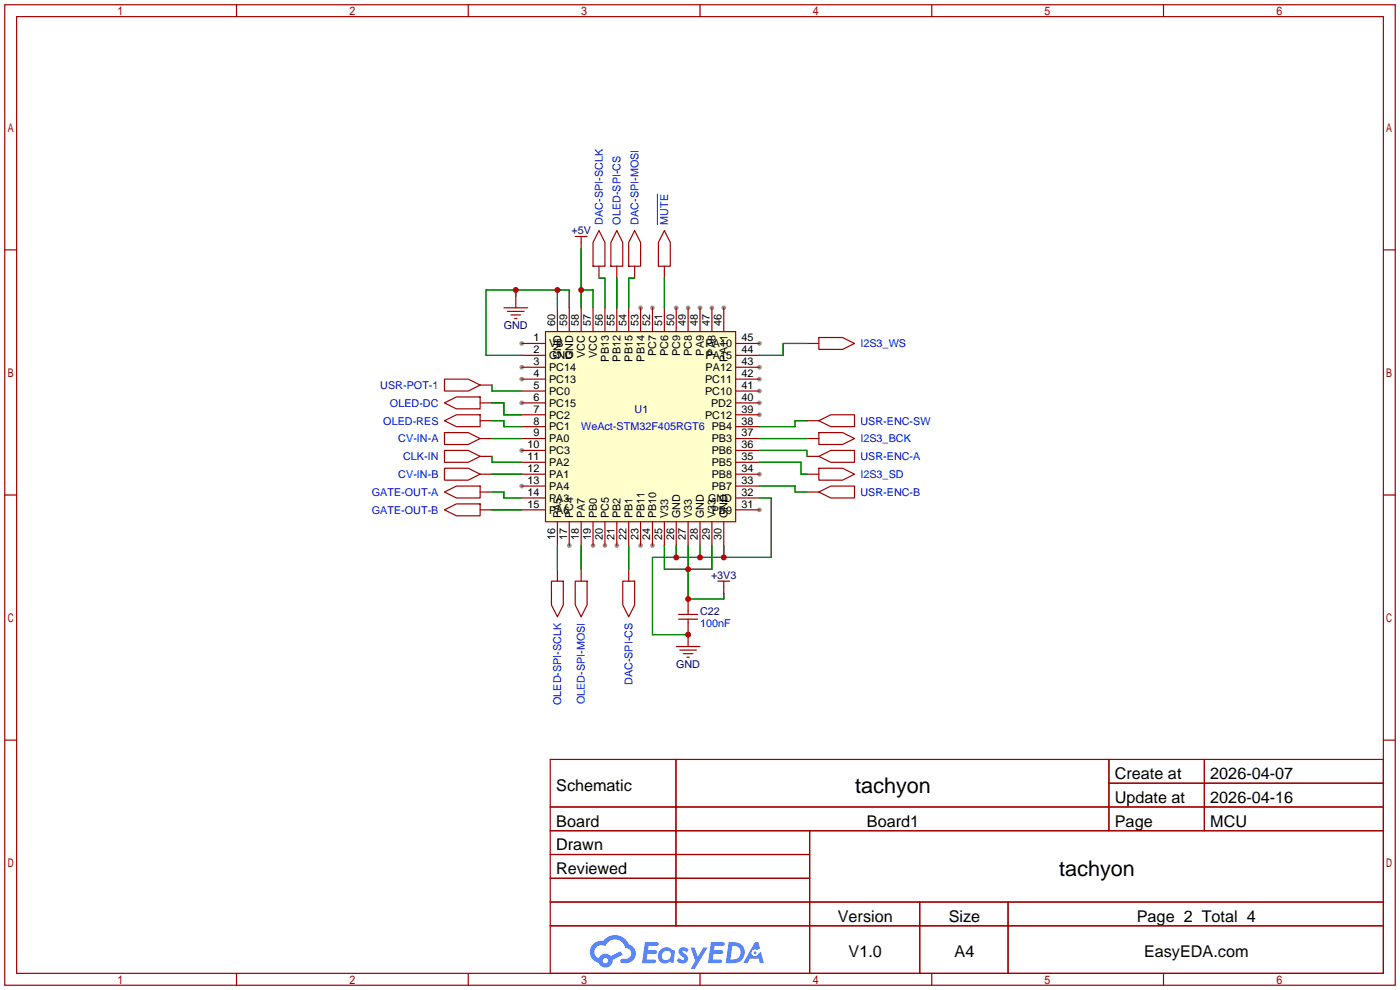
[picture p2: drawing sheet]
<svg xmlns="http://www.w3.org/2000/svg" width="299mm" height="212mm" viewBox="0 0 299 212" stroke-linecap="round" stroke-linejoin="round" font-family="sans-serif">
<g fill="#999">
<circle cx="139.4" cy="65.8" r=".51"/>
<circle cx="144.5" cy="65.8" r=".51"/>
<circle cx="147.1" cy="65.8" r=".51"/>
<circle cx="149.6" cy="65.8" r=".51"/>
<circle cx="152.1" cy="65.8" r=".51"/>
<circle cx="154.7" cy="65.8" r=".51"/>
<circle cx="162.3" cy="73.4" r=".51"/>
<circle cx="162.3" cy="78.5" r=".51"/>
<circle cx="162.3" cy="81" r=".51"/>
<circle cx="162.3" cy="83.6" r=".51"/>
<circle cx="162.3" cy="86.1" r=".51"/>
<circle cx="162.3" cy="88.6" r=".51"/>
<circle cx="162.3" cy="101.3" r=".51"/>
<circle cx="162.3" cy="109" r=".51"/>
<circle cx="139.4" cy="116.6" r=".51"/>
<circle cx="136.9" cy="116.6" r=".51"/>
<circle cx="131.8" cy="116.6" r=".51"/>
<circle cx="129.3" cy="116.6" r=".51"/>
<circle cx="126.7" cy="116.6" r=".51"/>
<circle cx="121.7" cy="116.6" r=".51"/>
<circle cx="111.5" cy="103.9" r=".51"/>
<circle cx="111.5" cy="96.3" r=".51"/>
<circle cx="111.5" cy="86.1" r=".51"/>
<circle cx="111.5" cy="81" r=".51"/>
<circle cx="111.5" cy="78.5" r=".51"/>
<circle cx="111.5" cy="73.4" r=".51"/>
<circle cx="136.9" cy="65.8" r=".51"/>
</g>
<g fill="none" stroke="#a10000" stroke-width=".25">
<path d="M1 1h297.2v209.6h-297.2zM3.6 3.6h292.1v204.4h-292.1zM50.5 1v2.6M100.1 1v2.6M149.6 1v2.6M199.1 1v2.6M248.7 1v2.6M1 53.4h2.6M295.7 53.4h2.5M1 105.8h2.6M295.7 105.8h2.5M1 158.2h2.6"/>
<path d="M295.7 158.2h2.5M117.6 162.3h178.1v45.7h-178.1zM117.6 172.5h178.1M117.6 177.5h178.1M144.5 162.3v35.6M173 177.5v30.5M237 162.3v15.2M237 167.4h58.7M257.4 162.3v15.2M117.6 182.6h55.4M117.6 192.8h178.1M117.6 187.7h55.4"/>
<path d="M117.6 197.9h178.1M196.6 192.8v15.2M215.4 192.8v15.2M50.5 208v2.6M100.1 208v2.6M149.6 208v2.6M199.1 208v2.6M248.7 208v2.6"/>
</g>
<g fill="#5487ff">
<path d="M145.3 202.7a1.3 1.3 0 0 1 1.9 .3l-.4 .6a.54 .54 0 0 0-.9-.2l.1 .2a1.34 1.34 0 0 1 .9 1.8 1.47 1.47 0 0 1-2.3-.1l.5-.6 .8 .5a.31 .31 0 0 0 .4-.3 .31 .31 0 0 0-.3-.4 1.12 1.12 0 0 1-.7-1.8z"/>
<path d="M147.6 202.5h.9l.6 2 1.2-2h.9l-2.7 4.6h-.9l1-1.7z"/>
<path d="M137.8 201.4h1.7a1.31 1.31 0 0 1 1.2 .2 .4 .4 0 0 1-.3 .5l-1.8 .1-.1 .9h1.6a.4 .4 0 0 1 .4 .4 .4 .4 0 0 1-.5 .4h-1.6l-.2 1.2h1.4a.46 .46 0 0 1 .5 0 .46 .46 0 0 1 .1 .5l-.4 .2h-2.6z"/>
<path d="M151.9 201.4h1.7a1.32 1.32 0 0 1 1.2 .2 .39 .39 0 0 1-.3 .5l-1.8 .1-.1 .9h1.6a.4 .4 0 0 1 .4 .4 .4 .4 0 0 1-.4 .4h-1.7l-.2 1.2h1.4a.46 .46 0 0 1 .5 0 .46 .46 0 0 1 .1 .5l-.4 .2h-2.6z"/>
<path d="M161.3 201.4h.8l.3 1.3-.6 .4a.75 .75 0 0 0-1.1 .3 .75 .75 0 0 0 .5 1 .75 .75 0 0 0 .9-.7l.5-.2 .6 2.3h-.8l-.3-.9h-1.8l-.5 .9h-1z"/>
<path d="M155.7 201.4l-.6 4.4h1.5a2.27 2.27 0 0 0 2.6-2.2 2.27 2.27 0 0 0-2.7-2.2zM156.5 202.1a1.5 1.5 0 0 1 1.8 1.6 1.5 1.5 0 0 1-1.9 1.4h-.3z"/>
<path d="M141.2 203a1.6 1.6 0 0 0-.3 2.3 1.6 1.6 0 0 0 2.3 .2l.7 .3 .3-2.4-.1-.3-.5-.1a1.58 1.58 0 0 0-2.4 0zM141.8 203.5a.98 .98 0 0 1 1.6 .4 .98 .98 0 0 1-1.1 1.3 .94 .94 0 0 1-.9-.7 .94 .94 0 0 1 .4-1z"/>
<path d="M126.8 201.8a2.37 2.37 0 0 0 1.1 4 1.54 1.54 0 0 0 1.8 1 1.54 1.54 0 0 0 1.2-1.6l2.2-1.1-.5-.8-2 1a1.57 1.57 0 0 0-2.7 .5 1.5 1.5 0 0 1-.7-2.1 1.5 1.5 0 0 1 2.2-.5 2.23 2.23 0 0 1 2.3-1.4 2.23 2.23 0 0 1 2 1.8 1.16 1.16 0 0 1 1.2 1.1 1.16 1.16 0 0 1-1.1 1.2h-.7a.47 .47 0 0 0-.5 .4 .47 .47 0 0 0 .4 .5 2.17 2.17 0 0 0 2.5-.9 2.17 2.17 0 0 0-.3-2.7l-.8-.4a3.2 3.2 0 0 0-5.5-.7l-1.1 .1zM128.8 205.3a.6 .6 0 0 1 1.2 0 .6 .6 0 0 1-1.2 0z"/>
<circle cx="161.4" cy="203.6" r=".28"/>
</g>
<path d="M116.6 70.9h40.6v40.6h-40.6z" fill="#ffc" stroke="#a10000" stroke-width=".25"/>
<g fill="none" stroke="#a10000" stroke-width=".25">
<path d="M122.9 50.5h2.6M124.2 50.5v2.6M128 49.3l1.3 2.5v5.1h-2.6v-5.1zM128 56.9v2.5M131.8 49.3l1.3 2.5v5.1h-2.5v-5.1zM131.8 56.9v2.5M135.6 49.3l1.3 2.5v5.1h-2.5v-5.1zM135.6 56.9v2.5M142 49.3l1.3 2.5v5.1h-2.6v-5.1zM142 56.9v2.5M107.7 65.8h5.1M108.5 66.5h3.5"/>
<path d="M109.2 67.3h2.1M110 68.1h.5M110.2 63.2v2.6M111.5 73.4h5.1M111.5 75.9h5.1M111.5 78.5h5.1M119.1 65.8v5.1M121.7 65.8v5.1M124.2 65.8v5.1M126.7 65.8v5.1M129.3 65.8v5.1M131.8 65.8v5.1"/>
<path d="M134.4 65.8v5.1M136.9 65.8v5.1M139.4 65.8v5.1M142 65.8v5.1M144.5 65.8v5.1M147.1 65.8v5.1M149.6 65.8v5.1M152.1 65.8v5.1M154.7 65.8v5.1M157.2 73.4h5.1M157.2 75.9h5.1M157.2 78.5h5.1"/>
<path d="M172.5 73.4h2.5M175 72.1h5.1l2.5 1.3-2.5 1.3h-5.1zM95 96.3h5.1l2.5 1.2-2.5 1.3h-5.1zM95 92.5h5.1l2.5 1.2-2.5 1.3h-5.1zM95 86.1l2.5-1.3h5.1v2.6h-5.1zM95 89.9l2.5-1.3h5.1v2.6h-5.1zM95 81h5.1l2.5 1.3-2.5 1.3h-5.1zM102.6 86.1h2.6M102.6 93.7h2.6M102.6 97.5h2.6M102.6 89.9h2.6M102.6 82.3h2.6"/>
<path d="M111.5 81h5.1M111.5 83.6h5.1M111.5 86.1h5.1M111.5 88.6h5.1M111.5 91.2h5.1M111.5 93.7h5.1M111.5 96.3h5.1M111.5 98.8h5.1M157.2 81h5.1M157.2 83.6h5.1M157.2 86.1h5.1M157.2 88.6h5.1"/>
<path d="M157.2 91.2h5.1M157.2 93.7h5.1M157.2 96.3h5.1M157.2 98.8h5.1M172.5 93.7h2.5M172.5 97.5h2.5M172.5 89.9h2.5M175 92.5h5.1l2.5 1.2-2.5 1.3h-5.1zM175 97.5l2.5-1.2h5.1v2.5h-5.1zM175 89.9l2.5-1.3h5.1v2.6h-5.1zM95 105.2l2.5-1.3h5.1v2.5h-5.1zM95 109l2.5-1.3h5.1v2.5h-5.1z"/>
<path d="M95 100.1h5.1l2.5 1.2-2.5 1.3h-5.1zM102.6 101.3h2.6M102.6 109h2.6M102.6 105.2h2.6M111.5 101.3h5.1M111.5 103.9h5.1M111.5 106.4h5.1M111.5 109h5.1M119.1 111.5v5.1M121.7 111.5v5.1M124.2 111.5v5.1M126.7 111.5v5.1"/>
<path d="M129.3 111.5v5.1M131.8 111.5v5.1M134.4 111.5v5.1M136.9 111.5v5.1M139.4 111.5v5.1M142 111.5v5.1M144.5 111.5v5.1M147.1 111.5v5.1M149.6 111.5v5.1M152.1 111.5v5.1M154.7 111.5v5.1M157.2 101.3h5.1"/>
<path d="M157.2 103.9h5.1M157.2 106.4h5.1M157.2 109h5.1M172.5 101.3h2.5M172.5 105.2h2.5M175 100.1h5.1l2.5 1.2-2.5 1.3h-5.1zM175 105.2l2.5-1.3h5.1v2.5h-5.1zM117.9 124.2h2.5v5.1l-1.3 2.5-1.2-2.5zM119.1 121.7v2.5M122.9 124.2h2.6v5.1l-1.3 2.5-1.3-2.5zM124.2 121.7v2.5M133.1 124.2h2.5v5.1l-1.2 2.5-1.3-2.5z"/>
<path d="M134.4 121.7v2.5M144.5 138.2h5.1M145 132.3h4.1M145 131.3h4.1M145.3 138.9h3.5M146 139.7h2.1M147.1 128v3.3M147.1 132.3v5.9M153.4 124.2h2.6M154.7 124.2v2.5M146.8 140.5h.5"/>
</g>
<g fill="none" stroke="#008700" stroke-width=".25">
<path d="M124.2 53.1v12.7M128 59.4h1.3v6.4M131.8 59.4v6.4M135.6 59.4h-1.2v6.4M142 59.4v6.4M110.2 62v1.2M119.1 62v3.8M121.7 65.8v-3.8h-17.8v13.9h7.6M124.2 62h2.5v3.8M172.5 73.4h-5.1v2.5h-5.1M105.2 89.9h2.5v1.3h3.8M105.2 82.3v1.3h6.3"/>
<path d="M105.2 97.5v1.3h6.3M105.2 86.1h2.5v2.5h3.8M105.2 93.7h6.3M162.3 98.8h8.9v2.5h1.3M162.3 93.7h10.2M162.3 96.3h10.2v1.2M172.5 89.9h-2.6v1.3h-7.6M105.2 105.2h2.5v1.2h3.8M105.2 109h6.3M105.2 101.3h6.3M119.1 116.6v5.1M124.2 116.6v5.1"/>
<path d="M134.4 116.6v5.1M142 116.6v5.1h10.1v-5.1M144.5 116.6v2.5M147.1 116.6v11.4h7.6v-1.3M149.6 116.6v2.5M154.7 116.6v2.5M162.3 106.4h2.5v12.7h-25.4v16.5h7.7M162.3 103.9h7.6v1.3h2.6"/>
</g>
<path d="M140.5 41.5v6.5" fill="none" stroke="#00f" stroke-width=".21"/>
<g fill="#c00">
<circle cx="110.2" cy="62" r=".63"/>
<circle cx="119.1" cy="62" r=".63"/>
<circle cx="147.1" cy="121.7" r=".63"/>
<circle cx="147.1" cy="128" r=".63"/>
<circle cx="147.1" cy="135.6" r=".63"/>
<circle cx="144.5" cy="119.1" r=".63"/>
<circle cx="149.6" cy="119.1" r=".63"/>
<circle cx="154.7" cy="119.1" r=".63"/>
<circle cx="124.2" cy="62" r=".63"/>
</g>
<g font-size="4.6">
<text x="182.8" y="169.4">tachyon</text>
<text x="226.4" y="187.2">tachyon</text>
</g>
<g font-size="3.5">
<text x="238.3" y="166.5">Create at</text>
<text x="258.7" y="166.5">2026-04-07</text>
<text x="118.9" y="169.1">Schematic</text>
<text x="238.3" y="171.6">Update at</text>
<text x="258.7" y="171.6">2026-04-16</text>
<text x="118.9" y="176.7">Board</text>
<text x="185.3" y="176.7">Board1</text>
<text x="238.3" y="176.7">Page</text>
<text x="258.7" y="176.7">MCU</text>
<text x="118.9" y="181.8">Drawn</text>
<text x="118.9" y="186.8">Reviewed</text>
<text x="179.1" y="197">Version</text>
<text x="202.8" y="197">Size</text>
<text x="243" y="197">Page 2 Total 4</text>
<text x="181.4" y="204.6">V1.0</text>
<text x="204" y="204.6">A4</text>
<text x="244.5" y="204.6">EasyEDA.com</text>
</g>
<g font-size="2.3" fill="#000080">
<text x="122.1" y="50.1">+5V</text>
<text x="107.7" y="70.4">GND</text>
<text x="135.6" y="88.2">U1</text>
<text x="152" y="123.7">+3V3</text>
<text x="149.6" y="131.4">C22</text>
<text x="144.5" y="142.8">GND</text>
</g>
<g font-size="2.3" fill="#00f">
<text x="128.8" y="48" transform="rotate(-90 128.8 48)">DAC-SPI-SCLK</text>
<text x="132.6" y="48" transform="rotate(-90 132.6 48)">OLED-SPI-CS</text>
<text x="136.4" y="48" transform="rotate(-90 136.4 48)">DAC-SPI-MOSI</text>
<text x="142.8" y="48" transform="rotate(-90 142.8 48)">MUTE</text>
<text x="183.9" y="74.2">I2S3_WS</text>
<text x="81.3" y="83.1">USR-POT-1</text>
<text x="83.3" y="86.9">OLED-DC</text>
<text x="81.9" y="90.7">OLED-RES</text>
<text x="85.1" y="94.5">CV-IN-A</text>
<text x="124.2" y="92">WeAct-STM32F405RGT6 PB4</text>
<text x="183.9" y="94.5">I2S3_BCK</text>
<text x="183.9" y="90.7">USR-ENC-SW</text>
<text x="86.2" y="98.3">CLK-IN</text>
<text x="183.9" y="98.3">USR-ENC-A</text>
<text x="79.5" y="106">GATE-OUT-A</text>
<text x="85.1" y="102.2">CV-IN-B</text>
<text x="183.9" y="102.2">I2S3_SD</text>
<text x="183.9" y="106">USR-ENC-B</text>
<text x="79.5" y="109.8">GATE-OUT-B</text>
<text x="149.6" y="133.9">100nF</text>
<text x="135.2" y="146.4" transform="rotate(-90 135.2 146.4)">DAC-SPI-CS</text>
<text x="119.9" y="150.7" transform="rotate(-90 119.9 150.7)">OLED-SPI-SCLK</text>
<text x="125" y="150.5" transform="rotate(-90 125 150.5)">OLED-SPI-MOSI</text>
</g>
<g font-size="2.3">
<text x="118.7" y="69.6" transform="rotate(-90 118.7 69.6)">60</text>
<text x="121.2" y="69.6" transform="rotate(-90 121.2 69.6)">59</text>
<text x="123.7" y="69.6" transform="rotate(-90 123.7 69.6)">58</text>
<text x="126.3" y="69.6" transform="rotate(-90 126.3 69.6)">57</text>
<text x="128.8" y="69.6" transform="rotate(-90 128.8 69.6)">56</text>
<text x="131.4" y="69.6" transform="rotate(-90 131.4 69.6)">55</text>
<text x="133.9" y="69.6" transform="rotate(-90 133.9 69.6)">54</text>
<text x="136.4" y="69.6" transform="rotate(-90 136.4 69.6)">53</text>
<text x="139" y="69.6" transform="rotate(-90 139 69.6)">52</text>
<text x="141.5" y="69.6" transform="rotate(-90 141.5 69.6)">51</text>
<text x="144.1" y="69.6" transform="rotate(-90 144.1 69.6)">50</text>
<text x="146.6" y="69.6" transform="rotate(-90 146.6 69.6)">49</text>
<text x="149.1" y="69.6" transform="rotate(-90 149.1 69.6)">48</text>
<text x="151.7" y="69.6" transform="rotate(-90 151.7 69.6)">47</text>
<text x="154.2" y="69.6" transform="rotate(-90 154.2 69.6)">46</text>
<text x="114" y="75.5">2</text>
<text x="114" y="72.9">1</text>
<text x="117.3" y="76.8">GND</text>
<text x="117.3" y="74.2">VB</text>
<text x="119.9" y="76.8" transform="rotate(-90 119.9 76.8)">GND</text>
<text x="122.5" y="76.8" transform="rotate(-90 122.5 76.8)">GND</text>
<text x="125" y="76.5" transform="rotate(-90 125 76.5)">VCC</text>
<text x="127.6" y="76.5" transform="rotate(-90 127.6 76.5)">VCC</text>
<text x="130.1" y="77.3" transform="rotate(-90 130.1 77.3)">PB13</text>
<text x="132.6" y="77.3" transform="rotate(-90 132.6 77.3)">PB12</text>
<text x="135.2" y="77.3" transform="rotate(-90 135.2 77.3)">PB15</text>
<text x="137.7" y="77.3" transform="rotate(-90 137.7 77.3)">PB14</text>
<text x="140.3" y="76.1" transform="rotate(-90 140.3 76.1)">PC7</text>
<text x="142.8" y="76.1" transform="rotate(-90 142.8 76.1)">PC6</text>
<text x="145.3" y="76.1" transform="rotate(-90 145.3 76.1)">PC9</text>
<text x="147.9" y="76.1" transform="rotate(-90 147.9 76.1)">PC8</text>
<text x="150.4" y="76" transform="rotate(-90 150.4 76)">PA9</text>
<text x="150.8" y="74.2">PA10</text>
<text x="150.8" y="76.8">PA15</text>
<text x="153" y="76" transform="rotate(-90 153 76)">PA8</text>
<text x="155.5" y="77.3" transform="rotate(-90 155.5 77.3)">PA11</text>
<text x="158.5" y="72.9">45</text>
<text x="158.5" y="75.5">44</text>
<text x="114" y="83.1">5</text>
<text x="114" y="80.6">4</text>
<text x="114" y="78">3</text>
<text x="117.3" y="81.8">PC13</text>
<text x="117.3" y="79.3">PC14</text>
<text x="150.7" y="81.8">PC11</text>
<text x="150.8" y="79.3">PA12</text>
<text x="158.5" y="78">43</text>
<text x="158.5" y="80.6">42</text>
<text x="158.5" y="83.1">41</text>
<text x="114" y="88.2">7</text>
<text x="114" y="85.6">6</text>
<text x="117.3" y="89.5">PC2</text>
<text x="117.3" y="86.9">PC15</text>
<text x="117.3" y="84.4">PC0</text>
<text x="150.7" y="84.4">PC10</text>
<text x="150.7" y="89.5">PC12</text>
<text x="152" y="86.9">PD2</text>
<text x="158.5" y="85.6">40</text>
<text x="158.5" y="88.2">39</text>
<text x="112.7" y="95.8">10</text>
<text x="114" y="93.3">9</text>
<text x="114" y="90.7">8</text>
<text x="117.3" y="94.5">PA0</text>
<text x="117.3" y="92">PC1</text>
<text x="152.1" y="94.5">PB3</text>
<text x="158.5" y="90.7">38</text>
<text x="158.5" y="93.3">37</text>
<text x="158.5" y="95.8">36</text>
<text x="112.7" y="100.9">12</text>
<text x="112.7" y="98.3">11</text>
<text x="117.3" y="99.6">PA2</text>
<text x="117.3" y="97.1">PC3</text>
<text x="152.1" y="97.1">PB6</text>
<text x="152.1" y="99.6">PB5</text>
<text x="158.5" y="98.3">35</text>
<text x="158.5" y="100.9">34</text>
<text x="112.7" y="106">14</text>
<text x="112.7" y="103.4">13</text>
<text x="117.3" y="107.2">PA3</text>
<text x="117.3" y="104.7">PA4</text>
<text x="117.3" y="102.2">PA1</text>
<text x="151.3" y="107.2">GND</text>
<text x="152.1" y="102.2">PB8</text>
<text x="152.1" y="104.7">PB7</text>
<text x="158.5" y="103.4">33</text>
<text x="158.5" y="106">32</text>
<text x="112.7" y="108.5">15</text>
<text x="117.3" y="109.8">PA6</text>
<text x="119.9" y="110.7" transform="rotate(-90 119.9 110.7)">PA5</text>
<text x="122.5" y="110.7" transform="rotate(-90 122.5 110.7)">PC4</text>
<text x="125" y="110.7" transform="rotate(-90 125 110.7)">PA7</text>
<text x="127.6" y="110.7" transform="rotate(-90 127.6 110.7)">PB0</text>
<text x="130.1" y="110.7" transform="rotate(-90 130.1 110.7)">PC5</text>
<text x="132.6" y="110.7" transform="rotate(-90 132.6 110.7)">PB2</text>
<text x="135.2" y="110.7" transform="rotate(-90 135.2 110.7)">PB1</text>
<text x="137.7" y="110.7" transform="rotate(-90 137.7 110.7)">PB11</text>
<text x="140.3" y="110.7" transform="rotate(-90 140.3 110.7)">PB10</text>
<text x="142.8" y="110.7" transform="rotate(-90 142.8 110.7)">V33</text>
<text x="145.3" y="110.7" transform="rotate(-90 145.3 110.7)">GND</text>
<text x="147.9" y="110.7" transform="rotate(-90 147.9 110.7)">V33</text>
<text x="150.4" y="110.7" transform="rotate(-90 150.4 110.7)">GND</text>
<text x="152.1" y="109.8">PB9</text>
<text x="153" y="110.7" transform="rotate(-90 153 110.7)">V33</text>
<text x="155.5" y="110.7" transform="rotate(-90 155.5 110.7)">GND</text>
<text x="158.5" y="108.5">31</text>
<text x="118.7" y="115.3" transform="rotate(-90 118.7 115.3)">16</text>
<text x="121.2" y="115.3" transform="rotate(-90 121.2 115.3)">17</text>
<text x="123.7" y="115.3" transform="rotate(-90 123.7 115.3)">18</text>
<text x="126.3" y="115.3" transform="rotate(-90 126.3 115.3)">19</text>
<text x="128.8" y="115.3" transform="rotate(-90 128.8 115.3)">20</text>
<text x="131.4" y="115.3" transform="rotate(-90 131.4 115.3)">21</text>
<text x="133.9" y="115.3" transform="rotate(-90 133.9 115.3)">22</text>
<text x="136.4" y="115.3" transform="rotate(-90 136.4 115.3)">23</text>
<text x="139" y="115.3" transform="rotate(-90 139 115.3)">24</text>
<text x="141.5" y="115.3" transform="rotate(-90 141.5 115.3)">25</text>
<text x="144.1" y="115.3" transform="rotate(-90 144.1 115.3)">26</text>
<text x="146.6" y="115.3" transform="rotate(-90 146.6 115.3)">27</text>
<text x="149.1" y="115.3" transform="rotate(-90 149.1 115.3)">28</text>
<text x="151.7" y="115.3" transform="rotate(-90 151.7 115.3)">29</text>
<text x="154.2" y="115.3" transform="rotate(-90 154.2 115.3)">30</text>
</g>
</svg>
